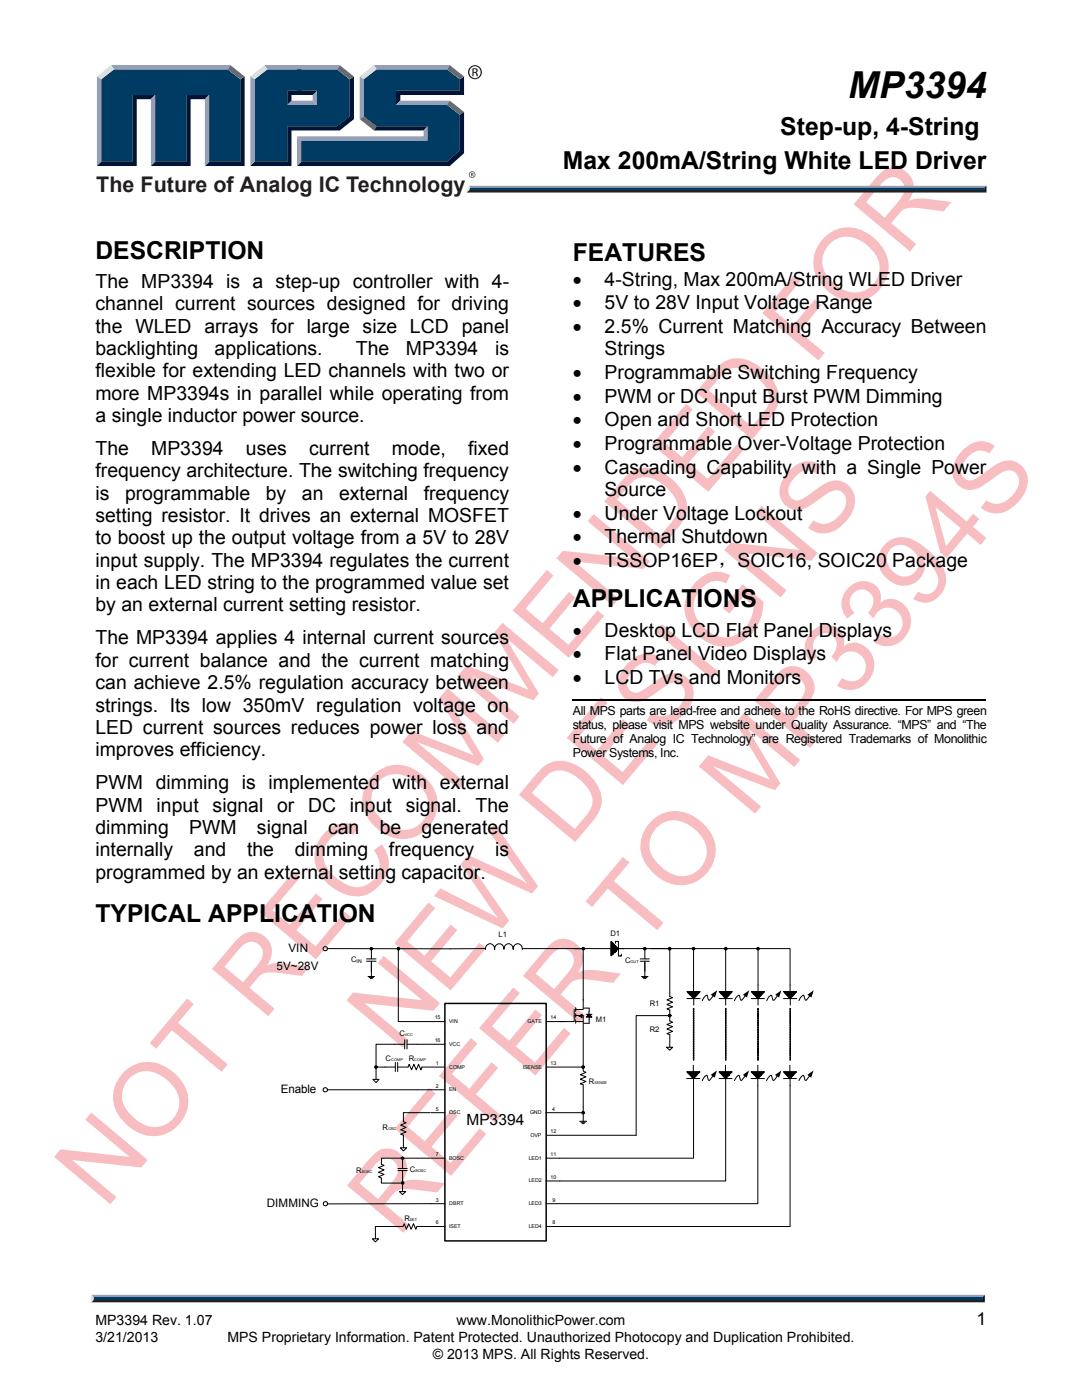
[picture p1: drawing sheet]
<svg xmlns="http://www.w3.org/2000/svg" width="216mm" height="279mm" viewBox="0 0 216 279" stroke-linecap="round" stroke-linejoin="round" font-family="sans-serif">
<g fill="#e60012">
<path d="M18.2 222.1l11.3 9.4-1.3 1.5-13.8-1.5 8.8 7.4-1.2 1.4-11.2-9.4 1.3-1.5 13.8 1.5-8.9-7.4z"/>
<path d="M37.3 199.3l1.4 1.1-3.2 3.7 9.9 8.3-1.2 1.5-9.9-8.3-3.1 3.7-1.3-1.1z"/>
<path d="M58.6 173.9l1.4 1.1-5.6 6.7 3.4 2.8 5.2-6.2 1.4 1.1-5.3 6.2 3.9 3.3 5.8-6.9 1.3 1.1-7.1 8.4-11.2-9.5z"/>
<path d="M64.9 166.1a5.6 5.6 0 0 1 6.5-1.2l-.8 1.7a4 4 0 0 0-5.7 2.4 4.8 4.8 0 0 0 1.4 5.5 7.4 7.4 0 0 0 5.4 2.5 4.4 4.4 0 0 0 2.9-7.3l1.6-1.2a6.1 6.1 0 0 1-1 8.8 6.1 6.1 0 0 1-7.5 .7 8.2 8.2 0 0 1-4.9-7.6 7.3 7.3 0 0 1 2.1-4.3z"/>
<path d="M89.3 137.4l11.2 9.4-1.2 1.4-9.4-7.9 6.7 11.2-1.2 1.3-12.2-4.7 9.5 8-1.2 1.4-11.2-9.4 1.9-2.2 12.3 4.8-6.9-11.3z"/>
<path d="M100.3 124.3l11.2 9.4-1.2 1.5-9.4-7.9 6.6 11.1-1.1 1.4-12.3-4.8 9.6 8-1.2 1.4-11.2-9.4 1.8-2.2 12.3 4.9-6.8-11.4z"/>
<path d="M109.1 113.7l1.3 1.2-5.5 6.6 3.4 2.9 5.2-6.2 1.3 1.1-5.2 6.2 3.8 3.2 5.8-6.9 1.4 1.1-7.1 8.4-11.2-9.4z"/>
<path d="M118.5 102.6l11.2 9.4-1.3 1.5-13.8-1.4 8.9 7.4-1.2 1.4-11.3-9.5 1.3-1.5 13.8 1.5-8.8-7.4z"/>
<path d="M136.9 80.6l1.3 1.1-5.5 6.7 3.4 2.8 5.2-6.2 1.3 1.1-5.2 6.2 3.9 3.3 5.7-6.9 1.4 1.1-7.1 8.4-11.2-9.5z"/>
<path d="M158.4 54.9l1.4 1.2-5.1 6 3.4 3 4.5-5.3 1.3 1.1-4.4 5.3 5.1 4.3-1.3 1.4-11.2-9.4z"/>
<path d="M76.6 190.8l11.2 9.4-1.3 1.5-13.8-1.5 8.9 7.4-1.2 1.4-11.3-9.4 1.3-1.5 13.8 1.5-8.8-7.4z"/>
<path d="M85.5 180.1l1.3 1.1-5.5 6.7 3.4 2.8 5.2-6.2 1.3 1.1-5.2 6.3 3.9 3.2 5.7-6.9 1.4 1.1-7.1 8.4-11.2-9.5z"/>
<path d="M98.7 164.4l8.7 12.5-1.2 1.4-12.2-5.5 7.6 10.9-1.3 1.6-13.7-6.5 1.3-1.5 11.5 5.9-7.5-10.7 1.5-1.8 8.5 3.8 3.3 1.8-7.7-10.4z"/>
<path d="M119.9 139.1l1.3 1.1-5.5 6.7 3.4 2.9 5.2-6.3 1.3 1.2-5.2 6.2 3.8 3.2 5.8-6.9 1.3 1.1-7 8.4-11.2-9.4z"/>
<path d="M125.6 132a4.5 4.5 0 0 1 6.2-.6l-1.1 1.5a3 3 0 0 0-4.5 .9 2.91 2.91 0 0 0-.7 3.8 1.85 1.85 0 0 0 2.7 .2l1-.7a11.7 11.7 0 0 1 4.9-2.8 4.1 4.1 0 0 1 3.8 6.2 7.6 7.6 0 0 1-5.4 4.3 4.9 4.9 0 0 1-3.5-1.1l1.1-1.5a3.6 3.6 0 0 0 5-.8 3.7 3.7 0 0 0 1.2-4.2 2.2 2.2 0 0 0-3.4-.4l-1.3 1a8.6 8.6 0 0 1-4.8 2.4 3.8 3.8 0 0 1-2.9-6l.6-1z"/>
<path d="M132.1 124.6l11.2 9.4-1.2 1.5-11.3-9.4z"/>
<path d="M139.2 115.8a5.2 5.2 0 0 1 6.5-1l-.8 1.6a4 4 0 0 0-5.5 1.6 4.9 4.9 0 0 0 .7 6.8 6.1 6.1 0 0 0 6 2.2 6.5 6.5 0 0 0 4.3-6.1l-2.1-1.7-2.8 3.3-1.3-1.1 4-4.8 4.2 3.5a8.8 8.8 0 0 1-7.3 9 8.6 8.6 0 0 1-8.5-7.7 7.8 7.8 0 0 1 2.6-5.6z"/>
<path d="M151.9 101l11.3 9.4-1.3 1.5-13.8-1.5 8.8 7.4-1.2 1.4-11.2-9.4 1.3-1.5 13.8 1.5-8.9-7.4z"/>
<path d="M157.8 93.6a4.5 4.5 0 0 1 6.2-.6l-1.1 1.5a3 3 0 0 0-4.5 .9 2.92 2.92 0 0 0-.7 3.8 1.85 1.85 0 0 0 2.7 .2l1-.7a11.7 11.7 0 0 1 4.9-2.8 4.1 4.1 0 0 1 3.8 6.2 7.6 7.6 0 0 1-5.4 4.3 4.9 4.9 0 0 1-3.5-1l1.1-1.6a3.6 3.6 0 0 0 5-.7 3.7 3.7 0 0 0 1.2-4.3 2.2 2.2 0 0 0-3.4-.3l-1.3 .9a8.6 8.6 0 0 1-4.8 2.4 3.8 3.8 0 0 1-2.9-5.8l.7-1.2z"/>
<path d="M85.6 217.1l1.3 1.1-5.6 6.7 3.5 2.9 5.2-6.3 1.3 1.2-5.2 6.2 3.8 3.2 5.8-6.9 1.3 1.1-7 8.4-11.2-9.4z"/>
<path d="M94 207.2l1.3 1.1-5.1 6.1 3.4 2.9 4.5-5.3 1.3 1.1-4.4 5.3 5.1 4.3-1.3 1.5-11.2-9.5z"/>
<path d="M102.4 197.1l1.3 1.1-5.5 6.6 3.4 2.9 5.2-6.2 1.3 1.1-5.2 6.2 3.9 3.2 5.7-6.9 1.4 1.1-7.1 8.4-11.2-9.4z"/>
<path d="M124.3 171l1.3 1.1-3.1 3.7 9.9 8.4-1.2 1.4-10-8.3-3.1 3.7-1.3-1.1z"/>
<path d="M148.4 142.2l11.3 9.5-1.2 1.4-9.4-7.9 6.6 11.2-1.1 1.3-12.3-4.8 9.6 8.1-1.2 1.4-11.3-9.4 1.9-2.3 12.3 4.9-6.8-11.4z"/>
<path d="M162 126a3.7 3.7 0 0 1 3.8-1.2 3.7 3.7 0 0 1 2.7 3l-.2 1.2a3.6 3.6 0 0 1 5.4 1.1 5 5 0 0 1-.2 5.4 5 5 0 0 1-4.9 2.1l-1.6-.7 1-1.6a2.95 2.95 0 0 0 4.3-.8 2.95 2.95 0 0 0-1.3-4.2 2.95 2.95 0 0 0-4 1.9l-1.1-1.2a2.6 2.6 0 0 0 1-2.5 2.6 2.6 0 0 0-1.7-2.1 2.6 2.6 0 0 0-2.8 1.6 2.6 2.6 0 0 0 .8 3l-1.5 1.2a4.3 4.3 0 0 1 .3-6.2z"/>
<path d="M169.3 117.3a3.7 3.7 0 0 1 3.8-1.3 3.7 3.7 0 0 1 2.7 3l-.2 1.3a3.6 3.6 0 0 1 5.4 1.1 5 5 0 0 1-.1 5.4 5 5 0 0 1-5 2.1l-1.5-.8 .9-1.5a2.95 2.95 0 0 0 4.4-.9 2.95 2.95 0 0 0-1.4-4.2 2.95 2.95 0 0 0-4 1.9l-1.1-1.1a2.6 2.6 0 0 0 1-2.5 2.6 2.6 0 0 0-1.7-2.1 2.6 2.6 0 0 0-2.8 1.5 2.6 2.6 0 0 0 .8 3.1l-1.4 1.2a4.3 4.3 0 0 1 .2-6.2z"/>
<path d="M192.3 89.7a4.5 4.5 0 0 1 6.2-.7l-1.1 1.5a3 3 0 0 0-4.5 1 2.91 2.91 0 0 0-.7 3.7 1.85 1.85 0 0 0 2.7 .2l1-.7a11.7 11.7 0 0 1 4.9-2.8 4.1 4.1 0 0 1 3.8 6.2 7.6 7.6 0 0 1-5.4 4.4 4.9 4.9 0 0 1-3.5-1.1l1.1-1.5a3.6 3.6 0 0 0 5-.8 3.7 3.7 0 0 0 1.2-4.3 2.2 2.2 0 0 0-3.4-.3l-1.3 .9a8.6 8.6 0 0 1-4.8 2.4 3.8 3.8 0 0 1-2.9-5.8l.7-1.2z"/>
<path d="M25.9 215.2a4.9 4.9 0 0 0 .4 7.5 5.8 5.8 0 0 0 6.5 1.8 5 5 0 0 0 1.1-8.5 5.9 5.9 0 0 0-6.5-1.8zM24.7 214a7 7 0 0 1 9.9 0 7 7 0 0 1 1.3 10.1 7 7 0 0 1-10.2 .7 7.1 7.1 0 0 1-2.6-8.5l.7-1.2z"/>
<path d="M48.2 188.9l-3.4 4 3.7 3.1 2.7-3.2a3.1 3.1 0 0 0 .9-3.8 2.35 2.35 0 0 0-3.9-.1zM47.3 187.5a3.9 3.9 0 0 1 5.3-.7 3.9 3.9 0 0 1 1 5.3l-.3 .6a6.1 6.1 0 0 1 3.8-.4l4.7 .6-1.5 1.9-4.8-.6a4.5 4.5 0 0 0-3.7 .5l-2 2.4 5 4.2-1.3 1.5-11.2-9.4z"/>
<path d="M75.6 155.9a4.9 4.9 0 0 0 .5 7.5 5.8 5.8 0 0 0 6.4 1.8 5 5 0 0 0 1.1-8.5 5.9 5.9 0 0 0-6.5-1.8zM74.5 154.7a7 7 0 0 1 9.8 0 7 7 0 0 1 1.4 10.2 7 7 0 0 1-10.2 .6 7.1 7.1 0 0 1-2.7-8.5l.8-1.2z"/>
<path d="M125.9 96.4l-2.8 3.3 8.6 7.2 2-2.4a4.1 4.1 0 0 0 1.1-5 9.3 9.3 0 0 0-5.4-4.2 3.6 3.6 0 0 0-3.5 1.1zM125 94.9a5.7 5.7 0 0 1 7.4-.5 8.6 8.6 0 0 1 4.7 6.9 6.8 6.8 0 0 1-1.9 4.2l-3.4 4-11.2-9.4z"/>
<path d="M144.2 74.6l-2.8 3.3 8.6 7.2 2-2.4a4.1 4.1 0 0 0 1-5 9.3 9.3 0 0 0-5.3-4.2 3.6 3.6 0 0 0-3.5 1.1zM143.3 73.1a5.7 5.7 0 0 1 7.4-.5 8.6 8.6 0 0 1 4.7 6.9 6.8 6.8 0 0 1-1.9 4.2l-3.4 4-11.2-9.4z"/>
<path d="M165.6 48.6a4.9 4.9 0 0 0 .5 7.6 5.8 5.8 0 0 0 6.4 1.8 5 5 0 0 0 1.1-8.5 5.9 5.9 0 0 0-6.5-1.9zM164.5 47.4a7 7 0 0 1 9.8 0 7 7 0 0 1 1.4 10.2 7 7 0 0 1-10.3 .7 7.1 7.1 0 0 1-2.6-8.5l.7-1.3z"/>
<path d="M176.2 36.3l-3.4 4 3.7 3.1 2.7-3.1a3.1 3.1 0 0 0 .9-3.9 2.35 2.35 0 0 0-3.9-.1zM175.3 34.9a3.9 3.9 0 0 1 5.4-.7 3.9 3.9 0 0 1 1 5.3l-.4 .6a6.1 6.1 0 0 1 3.9-.4l4.7 .6-1.6 1.9-4.7-.6a4.5 4.5 0 0 0-3.7 .6l-2.1 2.3 5 4.2-1.2 1.5-11.3-9.4z"/>
<path d="M108.9 155l-2.8 3.3 8.6 7.2 2-2.4a4.1 4.1 0 0 0 1-5.1 9.3 9.3 0 0 0-5.3-4.2 3.6 3.6 0 0 0-3.5 1.2zM108 153.5a5.7 5.7 0 0 1 7.4-.6 8.6 8.6 0 0 1 4.7 7 6.8 6.8 0 0 1-1.9 4.1l-3.4 4.1-11.3-9.5z"/>
<path d="M75.1 232.1l-3.4 4.1 3.8 3.1 2.6-3.2a3.1 3.1 0 0 0 .9-3.9 2.35 2.35 0 0 0-3.9-.1zM74.2 230.7a3.9 3.9 0 0 1 5.4-.7 3.9 3.9 0 0 1 1 5.3l-.4 .6a6.1 6.1 0 0 1 3.9-.4l4.7 .6-1.6 1.9-4.7-.6a4.5 4.5 0 0 0-3.7 .6l-2.1 2.4 5 4.1-1.2 1.5-11.2-9.4z"/>
<path d="M110.3 190.3l-3.4 4 3.7 3.1 2.7-3.2a3.1 3.1 0 0 0 .8-3.8 2.35 2.35 0 0 0-3.8-.1zM109.4 188.9a3.9 3.9 0 0 1 5.3-.8 3.9 3.9 0 0 1 1 5.4l-.3 .6a6.1 6.1 0 0 1 3.8-.4l4.7 .6-1.6 1.8-4.7-.6a4.5 4.5 0 0 0-3.7 .6l-2 2.4 5 4.2-1.3 1.5-11.2-9.5z"/>
<path d="M131.1 165.1a4.9 4.9 0 0 0 .5 7.6 5.8 5.8 0 0 0 6.4 1.8 5 5 0 0 0 1.1-8.5 5.9 5.9 0 0 0-6.5-1.9zM130 163.9a7 7 0 0 1 9.8 0 7 7 0 0 1 1.4 10.2 7 7 0 0 1-10.3 .7 7.1 7.1 0 0 1-2.6-8.6l.7-1.2z"/>
<path d="M156.3 135.6l-3.3 3.9 4 3.3 2.5-2.9a3 3 0 0 0 .8-3.7 2.5 2.5 0 0 0-4-.6zM155 134.5a4.2 4.2 0 0 1 7 .8 4.2 4.2 0 0 1-.7 5.1l-2.9 3.5 4.5 3.9-1.2 1.5-11.3-9.5z"/>
<path d="M177.9 109.4a3.3 3.3 0 0 0 1.4 5.4 2.9 2.9 0 0 0 3.7-1.3 2.9 2.9 0 0 0-1-3.8 3.1 3.1 0 0 0-4.1-.3zM176.6 108.6a5 5 0 0 1 6.7-.2 13.5 13.5 0 0 1 5.2 5.6 4.6 4.6 0 0 1-4.4 6.3l-.9-.3-1-.5 1-1.4a2.63 2.63 0 0 0 3.2-.3 2.63 2.63 0 0 0 .6-3.2 8.6 8.6 0 0 0-2.6-3.1 4.3 4.3 0 0 1-2 4.9 4.3 4.3 0 0 1-5.2-.8 4.6 4.6 0 0 1-.6-7z"/>
<path d="M186.6 101.2l2.2 7.8 2.9-3.6zM185.6 97.9l7.3 6.2 1.3-1.6 1.2 1.1-1.3 1.5 2.7 2.3-1.1 1.4-2.7-2.3-4.1 4.9-1.3-1.1-3-11.2z"/>
</g>
<path d="M93.6 37.1h.7l-.5 1.3h-.7z" fill="#dcddde"/>
<path d="M93.6 37.1h103.2l-.4 .7h-102.5z" fill="#94a0b9"/>
<path d="M93.1 38.4l.8-.6h102.5l.4 .6z" fill="#231f20"/>
<path d="M196.8 37.1v1.3l-.4-.4v-.5z" fill="#001339"/>
<path d="M93.8 37.5h102.6v.5h-102.8z" fill="#003b63"/>
<path d="M58.2 20.1h4.2l.9 .8h-6z" fill="#94a0b9"/>
<g fill="#003b63">
<path d="M20.2 15.8l2.5-2h22.7l2.6 2v16.5h-6.3v-13.3h-4.5v13.3h-6.2v-13.3h-4.6v13.3h-6.2z"/>
<path d="M50.8 15.8l2.5-2h6.8v4.3h-2.8v2.8h6v-2.8h-4v-4.3h7.9l2.6 2v7.4l-2.6 2h-9.9v7.1h-6.5z"/>
<path d="M60 28h25.2v-2.8h-10.1l-2.6-2v-7.4l2.6-2h14.1l2.5 2v2.3h-12.7v2.8h10.2l2.5 2v7.1l-2.5 2.3h-29.2z"/>
</g>
<path d="M74.6 13h15.2l-.6 .8h-14z" fill="#94a0b9"/>
<path d="M71.8 15.3l2.8-2.3 .6 .8-2.6 2z" fill="#dcddde"/>
<path d="M71.8 15.3l.8 .5v7.4l-.8 .6z" fill="#94a0b9"/>
<path d="M71.8 23.8l.8-.6 2.6 2-.6 .8z" fill="#547194"/>
<path d="M75.2 25.2h10.2l-.9 .8h-9.9z" fill="#001339"/>
<g fill="#94a0b9">
<path d="M59.3 27.2h25.2v-1.2l.9-.8v2.8h-25.3z"/>
<path d="M59.3 27.2l.8 .8v4.3l-.8 .8z"/>
</g>
<path d="M79 18.1h12.7v-2.3l.9-.5v3.7h-12.7v1.1l-.9 .8z" fill="#001339"/>
<path d="M79.9 20.1h9.9l-.6 .8h-10.2z" fill="#94a0b9"/>
<path d="M89.8 20.1l2.8 2.3-.9 .5-2.5-2z" fill="#547194"/>
<g fill="#001339">
<path d="M60.1 32.3h29.1l2.5-2.3v-7.1l.9-.5v8.2l-2.8 2.5h-30.5z"/>
<path d="M57.3 25.2h9.9l2.6-2v-7.4l.8-.5v8.5l-2.8 2.2h-9.6v7.1h-8.3l.9-.8h6.5z"/>
</g>
<path d="M67.8 13l2.8 2.3-.8 .5-2.6-2z" fill="#547194"/>
<path d="M52.8 13h15l-.6 .8h-13.9z" fill="#94a0b9"/>
<path d="M49.9 15.3l2.9-2.3 .5 .8-2.5 2z" fill="#dcddde"/>
<g fill="#94a0b9">
<path d="M49.9 15.3l.9 .5v16.5l-.9 .8z"/>
<path d="M62.4 19l.9-.9v2.8l-.9-.8z"/>
</g>
<g fill="#001339">
<path d="M57.3 18.1h6l-.9 .9h-4.2v1.1l-.9 .8z"/>
<path d="M48 15.8l.8-.5v17.8h-7.9l.8-.8h6.3z"/>
</g>
<path d="M46 13l2.8 2.3-.8 .5-2.6-2z" fill="#547194"/>
<path d="M22.2 13h23.8l-.6 .8h-22.7z" fill="#94a0b9"/>
<path d="M19.3 15.3l2.9-2.3 .5 .8-2.5 2z" fill="#dcddde"/>
<path d="M19.3 15.3l.9 .5v16.5l-.9 .8z" fill="#94a0b9"/>
<path d="M26.4 19h4.6l-.9 .8h-2.8v13.3h-8l.9-.8h6.2z" fill="#001339"/>
<path d="M31 19v13.3l-.9 .8v-13.3z" fill="#94a0b9"/>
<path d="M37.2 19h4.5l-.8 .8h-2.9v13.3h-7.9l.9-.8h6.2z" fill="#001339"/>
<path d="M41.7 19v13.3l-.8 .8v-13.3z" fill="#94a0b9"/>
<path d="M89.8 13l2.8 2.3-.9 .5-2.5-2z" fill="#547194"/>
<g fill="#231f20">
<path d="M18.7 259.2h177.4l.4 .7h-178.3z"/>
<path d="M93.4 14.4a1.4 1.4 0 0 1 2.8 0 1.4 1.4 0 0 1-2.8 0zM93.6 14.4a1.16 1.16 0 0 0 2.3 0 1.16 1.16 0 0 0-2.3 0zM94.3 13.7a.78 .78 0 0 1 1 .4l-.3 .4 .2 .1 .2 .6h-.3l-.1-.5-.3-.1h-.2v.6h-.2zM94.5 13.8v.6l.5-.2-.1-.3z"/>
<path d="M93.6 34.8a.65 .65 0 0 1 1.3 0 .65 .65 0 0 1-1.3 0zM93.7 34.8a.55 .55 0 0 0 1.1 0 .55 .55 0 0 0-1.1 0zM94 34.5l.5 .1-.2 .3 .2 .3-.3-.3-.2 .3zM94.1 34.6v.2h.2v-.2z"/>
</g>
<path d="M18.3 258.4h178.2l-.4 .8h-177.4z" fill="#94a0b9"/>
<path d="M196.5 258.4v1.5l-.4-.4v-.6z" fill="#001339"/>
<path d="M18.7 258.9h177.4v.6h-177.4z" fill="#003b63"/>
<path d="M18.2 258.4l.5 .5v.5l-.5 .5z" fill="#dcddde"/>
<path d="M114.3 139.7h82.4" fill="none" stroke="#000" stroke-width=".34"/>
<g fill="none" stroke="#000" stroke-width=".2">
<path d="M65.3 189.3l24.6 .1M73.2 191.8h1.8M73.2 191.4h1.8M73.4 194.9h1.3M73.6 195.1h.9M73.9 195.3h.4M74.1 189.3v2.1M74.1 191.8v3.1M79.5 189.3v14.6M114.5 189.3h1.9v10.3M120.8 189.3h-16.6v.1a.93 .93 0 0 0-.9-1.1 .93 .93 0 0 0-.9 1.1 .94 .94 0 0 0-.9-1 .94 .94 0 0 0-1 1 .93 .93 0 0 0-.9-1 .93 .93 0 0 0-.9 1 .93 .93 0 0 0-.9-1.1 .93 .93 0 0 0-.9 1.1v-.1M129.9 189.3h3.7v9.6l.6 .2-1.1 .4 1.1 .5-1.1 .5 1.1 .4-1.1 .4 .5 .3"/>
<path d="M65.4 217.5h20.6M133.6 203.8l.6 .2-1.1 .5 1.1 .4-1.1 .5 1.1 .4-1.1 .5 .5 .2M76.1 231.1h9.8M80.5 222.1h5.4M86 222.1h2.8M108.9 231.1h2.8M108.9 235.7h2.8M109.2 226.6h17.7M115.7 223.8h1.4M115.9 224h.9M116.1 224.2h.5M116.4 221v2.8"/>
<path d="M74.9 244.8h5.5M86 240.2l-20.6 .1"/>
<circle cx="64.9" cy="189.3" r=".42"/>
</g>
<path d="M88.8 200.3h20.2v47.3h-20.2z" fill="none" stroke="#000" stroke-width=".3"/>
<path d="M133 209h1.2l-.6 .6z" fill="#fff"/>
<path d="M133 209h1.2l-.6 .6zM133.4 202.7h-6.5v23.9M133.6 201.6v2.2M133.6 206.5v2.5M80.4 244.8l.3-.6 .4 1.1 .5-1.1 .4 1.1 .5-1.1 .5 1.1 .2-.5" fill="none" stroke="#000" stroke-width=".2"/>
<path d="M74.3 247.2h1.2l-.6 .7z" fill="#fff"/>
<g fill="none" stroke="#000" stroke-width=".2">
<path d="M73.9 189.2l.2-.1a.24 .24 0 0 1 .3 .2 .24 .24 0 0 1-.2 .3l-.3-.2zM116.2 189.1h.1a.25 .25 0 0 1 .3 .2 .25 .25 0 0 1-.1 .3l-.3-.1zM122.7 189.3h15.7v8.6M137.1 199.3h2.6M137.3 197.9h2.3v.2h-2.3zM137.3 198.1h2.2v.1h-2.2zM137.3 198h2.3M137.3 198.1h2.2M137.5 198.2h1.8v.1h-1.8zM137.5 198.3h1.7v.1h-1.7zM137.7 198.4h1.4v.2h-1.4zM137.9 198.6h1v.2h-1z"/>
<path d="M138 198.8h.7v.1h-.7zM138.1 189.2l.1-.1a.28 .28 0 0 1 .3 0 .28 .28 0 0 1 .1 .3l-.3 .2zM138.2 198.9h.4v.3h-.4zM138.4 189.3h6.4v8.6M138.4 199.3l-1.3-1.4h2.6l-1.3 1.4M138.4 199.3v1.3M142.3 198.7l-.6 .8-.3 .1-.3-1h-.1l-.6 .6-.3 .5M143.5 199.3h2.6M143.7 197.9h2.3v.2h-2.3zM143.7 198.1h2.2v.1h-2.2zM143.7 198h2.3M143.7 198.1h2.2"/>
<path d="M143.9 198.2h1.8v.1h-1.8zM144 198.3h1.6v.1h-1.6zM144.1 198.4h1.4v.2h-1.4zM144.3 198.6h1.1v.2h-1.1zM144.4 198.8h.8v.1h-.8zM144.6 198.9h.4v.3h-.4zM144.8 189.3h6.5v8.6M144.8 199.3l1.3-1.4h-2.6l1.3 1.4v1.3M148.7 198.7l-.6 .8-.3 .1-.4-1-.6 .6-.3 .5M149.9 199.3h2.6M150.1 197.9h2.4v.2h-2.4zM150.1 198.1h2.2v.1h-2.2z"/>
<path d="M150.1 198h2.4M150.1 198.1h2.2M150.3 198.2h1.8v.1h-1.8zM150.4 198.3h1.7v.1h-1.7zM150.6 198.4h1.4v.2h-1.4zM150.7 198.6h1.1v.2h-1.1zM150.9 198.8h.7v.1h-.7zM151 198.9h.4v.3h-.4zM151.1 189.1a.28 .28 0 0 1 .3 0 .28 .28 0 0 1 .1 .3l-.4 .1zM151.3 199.3l1.2-1.4h-2.6l1.4 1.4v1.3M151.3 189.3h6.3v8.6M155.2 198.7l-.8 .9h-.1l-.3-.9-.2-.1-.4 .4-.4 .7"/>
<path d="M156.3 199.3h2.7M156.5 197.9h2.4v.2h-2.4zM156.5 198.1h2.2v.1h-2.2zM156.5 198h2.4M156.5 198.1h2.2M156.7 198.2h1.9v.1h-1.9zM156.8 198.3h1.7v.1h-1.7zM157 198.4h1.4v.2h-1.4zM157.2 198.6h1v.2h-1zM157.3 198.8h.7v.1h-.7zM157.5 198.9h.3v.3h-.3zM157.6 199.3l-1.3-1.4h2.7l-1.4 1.4"/>
<path d="M157.7 199.3v1.3M161.6 198.7l-.6 .8-.3 .1-.3-1h-.1l-.6 .6-.3 .5M116.1 212.8l.4-.1 .1 .3a.28 .28 0 0 1-.2 .2 .28 .28 0 0 1-.3-.2zM133.4 202.5h.4v.4h-.4zM137 215.2h2.7M137.2 213.9h2.4v.2h-2.4zM137.2 214.1h2.2zM137.2 214h2.4M137.2 214.1h2.2M137.5 214.2l1.8 .1zM137.5 214.3h1.7v.1h-1.7zM137.7 214.4h1.4v.2h-1.4z"/>
<path d="M137.9 214.6h1v.2h-1zM138 214.8h.7v.1h-.7zM138.2 214.9h.4v.3h-.4zM138.3 215.2l-1.3-1.3h2.7l-1.4 1.4M138.3 212.6v1.3M138.4 215.3v15.8h-26.7M142.3 214.7l-.7 .9a.63 .63 0 0 1-.5-.8v-.2l-.4 .2-.6 .9M143.5 215.2h2.6M143.7 213.9h2.3v.2h-2.3zM143.7 214.1h2.2zM143.7 214h2.3M143.7 214.1h2.2"/>
<path d="M143.9 214.2l1.8 .1zM144 214.3h1.6v.1h-1.6zM144.1 214.4h1.4v.2h-1.4zM144.3 214.6h1v.2h-1zM144.4 214.8h.7v.1h-.7zM144.6 214.9h.4v.3h-.4zM144.8 215.2l-1.3-1.3h2.6l-1.3 1.4M144.8 212.6v1.3M144.8 216.6v19.1h-33.1M144.8 215.3v1.3M148.7 214.7l-.9 .9-.2-.9-.3-.1-.4 .4-.4 .7M149.9 215.2h2.6"/>
<path d="M150.1 213.9h2.3v.2h-2.3zM150.1 214.1h2.2zM150.1 214h2.3M150.1 214.1h2.2M150.3 214.2l1.8 .1zM150.3 214.3h1.8v.1h-1.8zM150.5 214.4h1.4v.2h-1.4zM150.7 214.6h1.1v.2h-1.1zM150.8 214.8h.8v.1h-.8zM151 214.9h.4v.3h-.4zM151.2 215.2l-1.3-1.3h2.6l-1.3 1.4v24.9h-39.4M151.2 212.6v1.3"/>
<path d="M155.1 214.7l-.7 .9-.2-.1-.2-.8a.36 .36 0 0 0-.4 0 .36 .36 0 0 0-.2 .3l-.4 .7M156.3 215.2h2.6M156.5 213.9h2.4v.2h-2.4zM156.5 214.1h2.2zM156.5 214h2.4M156.5 214.1h2.2M156.7 214.2l1.8 .1zM156.8 214.3h1.7v.1h-1.7zM157 214.4h1.4v.2h-1.4zM157.1 214.6h1.1v.2h-1.1zM157.3 214.8h.7v.1h-.7zM157.4 214.9h.4v.3h-.4z"/>
<path d="M157.6 215.2l-1.3-1.3h2.6l-1.3 1.4M157.6 212.6v1.3M157.6 215.3v29.5h-45.8M161.6 214.7l-.7 .9a.5 .5 0 0 1-.4-.7l-.1-.2-.2-.1-.4 .4-.4 .7M79.4 233.6h1.9M79.4 233.2h1.9M80.3 231.1v2.1M80.3 233.6v2.1M74.3 247.2h1.2l-.6 .7zM74.9 244.8v2.4"/>
<circle cx="79.5" cy="189.3" r=".27"/>
<circle cx="133.6" cy="189.3" r=".28"/>
<circle cx="144.8" cy="189.3" r=".27"/>
<circle cx="64.9" cy="217.5" r=".42"/>
</g>
<g fill="#000">
<path d="M141.8 198.5l1.3-.9-.5 1.5zM148.2 198.5l1.3-.9-.5 1.5zM154.7 198.5l1.2-.9-.5 1.5zM161.1 198.5l1.3-.9-.5 1.5zM141.8 214.5l1.3-.9-.5 1.5zM148.2 214.5l1.3-.9-.5 1.5zM154.6 214.5l1.3-.9-.5 1.5zM161.1 214.5l1.2-.9-.4 1.5z"/>
<path d="M73.9 189.2l.2-.1a.24 .24 0 0 1 .3 .2 .24 .24 0 0 1-.2 .3l-.3-.2z" fill-rule="evenodd"/>
<path d="M116.2 189.1h.1a.25 .25 0 0 1 .3 .2 .25 .25 0 0 1-.1 .3l-.3-.1z" fill-rule="evenodd"/>
<path d="M138.1 189.2l.1-.1a.28 .28 0 0 1 .3 0 .28 .28 0 0 1 .1 .3l-.3 .2z" fill-rule="evenodd"/>
<path d="M151.1 189.1a.28 .28 0 0 1 .3 0 .28 .28 0 0 1 .1 .3l-.4 .1z" fill-rule="evenodd"/>
<path d="M116.1 212.8l.4-.1 .1 .3a.28 .28 0 0 1-.2 .2 .28 .28 0 0 1-.3-.2z" fill-rule="evenodd"/>
<path d="M133.4 202.5h.4v.4h-.4z" fill-rule="evenodd"/>
<circle cx="79.5" cy="189.3" r=".27"/>
<circle cx="133.6" cy="189.3" r=".28"/>
<circle cx="144.8" cy="189.3" r=".27"/>
</g>
<g fill="#000">
<path d="M137.5 198.2h1.8v.1h-1.8zM137.5 198.3h1.7v.1h-1.7zM137.7 198.4h1.4v.2h-1.4zM137.9 198.6h1v.2h-1zM138 198.8h.7v.1h-.7zM138.2 198.9h.4v.3h-.4zM143.9 198.2h1.8v.1h-1.8zM144 198.3h1.6v.1h-1.6zM144.1 198.4h1.4v.2h-1.4zM144.3 198.6h1.1v.2h-1.1zM144.4 198.8h.8v.1h-.8zM144.6 198.9h.4v.3h-.4z"/>
<path d="M150.3 198.2h1.8v.1h-1.8zM150.4 198.3h1.7v.1h-1.7zM150.6 198.4h1.4v.2h-1.4zM150.7 198.6h1.1v.2h-1.1zM150.9 198.8h.7v.1h-.7zM151 198.9h.4v.3h-.4zM156.7 198.2h1.9v.1h-1.9zM156.8 198.3h1.7v.1h-1.7zM157 198.4h1.4v.2h-1.4zM157.2 198.6h1v.2h-1zM157.3 198.8h.7v.1h-.7zM157.5 198.9h.3v.3h-.3z"/>
<path d="M137.5 214.2l1.8 .1zM137.5 214.3h1.7v.1h-1.7zM137.7 214.4h1.4v.2h-1.4zM137.9 214.6h1v.2h-1zM138 214.8h.7v.1h-.7zM138.2 214.9h.4v.3h-.4zM143.9 214.2l1.8 .1zM144 214.3h1.6v.1h-1.6zM144.1 214.4h1.4v.2h-1.4zM144.3 214.6h1v.2h-1zM144.4 214.8h.7v.1h-.7zM144.6 214.9h.4v.3h-.4z"/>
<path d="M150.3 214.2l1.8 .1zM150.3 214.3h1.8v.1h-1.8zM150.5 214.4h1.4v.2h-1.4zM150.7 214.6h1.1v.2h-1.1zM150.8 214.8h.8v.1h-.8zM151 214.9h.4v.3h-.4zM156.7 214.2l1.8 .1zM156.8 214.3h1.7v.1h-1.7zM157 214.4h1.4v.2h-1.4zM157.1 214.6h1.1v.2h-1.1zM157.3 214.8h.7v.1h-.7zM157.4 214.9h.4v.3h-.4z"/>
</g>
<g fill="#000" stroke="#000" stroke-width=".2">
<path d="M138.3 201.3h.2l-.1 .2zM138.3 201.7h.2l-.1 .3zM138.3 202.2h.2l-.1 .3zM138.3 202.6h.2l-.1 .3zM138.3 203.1h.2l-.1 .3zM138.3 203.6h.2l-.1 .3zM138.4 204l.1 .3h-.2zM138.3 204.5h.2v.3h-.2zM138.3 205h.2v.2h-.2zM138.3 205.4h.2v.3h-.2zM138.3 205.9h.2v.3h-.2zM138.3 206.3h.2v.3h-.2zM138.3 206.8h.2v.3h-.2zM138.3 207.3h.2l-.1 .3zM138.3 207.7h.2l-.1 .3zM138.3 208.2h.2l-.1 .3zM138.3 208.7h.2l-.1 .3zM138.4 209.1v.3zM138.4 209.6v.3zM138.4 210v.4zM138.3 210.5h.2v.3h-.2zM138.3 211h.2v.2h-.2zM138.3 211.5l.2 .1z"/>
<path d="M144.8 201.3h.1l-.1 .2zM144.8 201.7h.1l-.1 .3zM144.8 202.2h.1l-.1 .3zM144.8 202.6h.1l-.1 .3zM144.8 203.1h.1l-.1 .3zM144.8 203.6h.1l-.1 .3zM144.8 204l.1 .3h-.1zM144.8 204.5h.1v.3h-.1zM144.8 205h.1v.2h-.1zM144.8 205.4h.1v.3h-.1zM144.8 205.9h.1v.3h-.1zM144.8 206.3h.1v.3h-.1zM144.8 206.8h.1v.3h-.1zM144.8 207.3h.1l-.1 .3zM144.8 207.7h.1l-.1 .3zM144.8 208.2h.1l-.1 .3zM144.8 208.7h.1l-.1 .3zM144.8 209.1v.3zM144.8 209.6v.3zM144.8 210v.4zM144.8 210.5h.1v.3h-.1zM144.8 211h.1v.2h-.1zM144.8 211.5l.1 .1z"/>
<path d="M151.2 201.3h.1v.2h-.1zM151.2 201.7l.1 .1v.2h-.1zM151.3 202.1v.3l-.1 .1zM151.2 202.6h.1v.3zM151.2 203.1h.1v.3zM151.2 203.6h.1v.3zM151.2 204h.1v.3h-.1zM151.2 204.5h.1v.3zM151.2 205h.1v.2zM151.2 205.4h.1v.3zM151.2 205.9h.1v.3zM151.2 206.4h.1v.2zM151.2 206.8h.1v.3zM151.2 207.3h.1v.3l-.1-.1zM151.2 207.7l.1 .1v.2h-.1zM151.2 208.2h.1v.3l-.1-.1zM151.2 208.7h.1v.3l-.1-.1zM151.2 209.1h.1v.3h-.1zM151.2 209.6h.1v.3zM151.2 210l.1 .1v.3zM151.2 210.5h.1v.3zM151.2 211h.1v.2zM151.2 211.5h.1z"/>
<path d="M157.6 201.3h.1v.2zM157.6 201.7h.1v.3zM157.6 202.2h.1v.3zM157.6 202.6h.1l-.1 .3zM157.6 203.1h.1l-.1 .3zM157.6 203.6h.1l-.1 .3zM157.6 204l.1 .3h-.1zM157.6 204.5h.1v.3h-.1zM157.6 205h.1v.2h-.1zM157.6 205.4h.1v.3h-.1zM157.6 205.9h.1v.3h-.1zM157.6 206.3h.1v.3h-.1zM157.6 206.8h.1v.3h-.1zM157.6 207.3h.1v.3zM157.6 207.7h.1v.3zM157.6 208.2h.1v.3zM157.6 208.7h.1v.3zM157.6 209.1l.1 .3zM157.6 209.6v.3zM157.6 210v.4zM157.6 210.5h.1v.3h-.1zM157.6 211h.1v.2h-.1zM157.6 211.5l.1 .1z"/>
</g>
<path d="M79.7 237.8h1.3l-.7 .6z" fill="#fff"/>
<g fill="none" stroke="#000" stroke-width=".2">
<path d="M116.4 199.5v2h-1.5M120.8 189.3h1.1M121.9 188h.2v2.6h-.2zM122.1 188.2h.2v2.3h-.2zM122.2 188.2v2.3M122.2 188.3h.2v2.1h-.2zM122.3 188.4h.2v1.9h-.2zM122.3 188.3v2.1M122.4 188.6h.2v1.5h-.2zM122.6 188.8h.2v1.3h-.2zM122.7 188.8h.2v1h-.2zM122.7 189h.3v.8h-.3z"/>
<path d="M122.8 188.3v-.4h.6v2.9h.6M123 189.1h.2v.4h-.2zM123.4 189.3l-1.5-1.4v2.9l1.5-1.5h1.1M124 190.4v.4h-.3M76.9 213h2M78.9 212v1.8M79.4 212v1.8M79.4 213h2M114.6 201.5v2.4h-3.1M114.9 203.9h1.5v2M114.9 201.1v.7M114.9 202.3v.7"/>
<path d="M114.9 203.5v.7M115.5 202.8l.6-.4v.7zM116.1 202.6h-1.2h1.5v1.3M116.4 213.8l.5 .2-1.1 .5 1.1 .4-1.1 .5 1.1 .4-1.1 .5 .6 .2M116.4 206v7.7M116.5 201.2h1.1v.7M117 202.4h1.1M117.2 202.4h.7v.5h-.7zM117.5 201.9v.5M117.6 202.4l-.6 .6h1.1l-.5-.6M117.6 203v1.2h-1.1M117.9 202.9h.1"/>
<path d="M79.7 237.8h1.3l-.7 .6zM80.3 235.3v2.5M80.5 222.1v1.8l.5 .2-1.1 .4 1.1 .5-1.1 .5 1.1 .4-1.1 .5 .6 .2"/>
<circle cx="64.9" cy="240.2" r=".43"/>
</g>
<path d="M122 188v2.6" fill="none" stroke="#000" stroke-width=".21"/>
<path d="M122.3 188.4h.2v1.9h-.2zM122.4 188.6h.2v1.5h-.2zM122.6 188.8h.2v1.3h-.2zM122.7 188.8h.2v1h-.2zM122.7 189h.3v.8h-.3zM123 189.1h.2v.4h-.2zM117.2 202.4h.7v.5h-.7z" fill="#000"/>
<path d="M115.5 202.8l.6-.4v.7z" fill="#000"/>
<path d="M74.4 215.4h1.2l-.6 .6z" fill="#fff"/>
<g fill="none" stroke="#000" stroke-width=".2">
<path d="M127.7 191.8h1.9M127.7 191.4h1.9M128 194.9h1.3M128.2 195.1h.9M128.4 195.3h.5M128.7 189.3v2.1M128.7 191.8v3.1M74.4 215.4h1.2l-.6 .6zM74.8 212.8l.3-.1 .1 .2a.25 .25 0 0 1-.2 .3 .25 .25 0 0 1-.2-.4zM75 213v2.4M79.5 203.9h9.3M80.8 207.5v1.8"/>
<path d="M80.8 208.4h-5.8v4.6h1.9M81.2 208.4h7.6M81.2 207.5v1.8M81.4 213l.2-.6 .5 1.1 .5-1.1 .5 1.1 .4-1.1 .5 1.1 .2-.5h4.6M86 217.5h2.8M109 213h7.4M86 231.1h2.8M83.2 244.8h5.6M86 240.2h2.8M108.9 240.2h2.8M109.1 244.8h2.7"/>
<circle cx="128.7" cy="189.3" r=".27"/>
</g>
<g fill="#000">
<path d="M74.8 212.8l.3-.1 .1 .2a.25 .25 0 0 1-.2 .3 .25 .25 0 0 1-.2-.4z" fill-rule="evenodd"/>
<circle cx="128.7" cy="189.3" r=".27"/>
</g>
<path d="M79.9 229.1h1.2l-.6 .6z" fill="#fff"/>
<path d="M96.9 189.3l-7 .1M109 203.9h3.6M116.4 216.5v4.5M76.1 231.1v1.3l.5 .2-1.1 .4 1.1 .5-1.1 .5 1.1 .4-1.1 .4 .6 .3v1h4.2M79.9 229.1h1.2l-.6 .6zM80.1 231.1a.24 .24 0 0 1 .3-.2 .24 .24 0 0 1 .1 .3 .24 .24 0 0 1-.3 .1zM80.2 235.9h.3v.4l-.3-.1zM80.5 226.6v2.5M108.9 222.1h7.5M116.3 221.8l.3 .2-.1 .3-.4-.2z" fill="none" stroke="#000" stroke-width=".2"/>
<g fill="#000">
<path d="M80.1 231.1a.24 .24 0 0 1 .3-.2 .24 .24 0 0 1 .1 .3 .24 .24 0 0 1-.3 .1z" fill-rule="evenodd"/>
<path d="M80.2 235.9h.3v.4l-.3-.1z" fill-rule="evenodd"/>
<path d="M116.3 221.8l.3 .2-.1 .3-.4-.2z" fill-rule="evenodd"/>
</g>
<text font-size="7.4" x="169.2" y="19.6">MP3394</text>
<g font-size="4.9">
<text x="155.7" y="26.9">Step-up, 4-String</text>
<text x="112.3" y="33.6">Max 200mA/String White LED Driver</text>
<text x="19" y="51.7">DESCRIPTION</text>
<text x="114.3" y="52.1">FEATURES</text>
<text x="114.3" y="121.1">APPLICATIONS</text>
<text x="19" y="184">TYPICAL APPLICATION</text>
</g>
<text font-size="4.3" fill="#231f20" x="19.2" y="38.4">The Future of Analog IC Technology</text>
<g font-size="3.9">
<text x="19" y="57.4">The MP3394 is a step-up controller with 4-</text>
<text x="114.3" y="57">•</text>
<text x="120.7" y="57">4-String, Max 200mA/String WLED Driver</text>
<text x="19" y="61.9">channel current sources designed for driving</text>
<text x="114.3" y="61.7">•</text>
<text x="120.7" y="61.7">5V to 28V Input Voltage Range</text>
<text x="19" y="66.4">the WLED arrays for large size LCD panel</text>
<text x="19" y="70.8">backlighting</text>
<text x="42.8" y="70.8">applications.</text>
<text x="71" y="70.8">The</text>
<text x="81" y="70.8">MP3394</text>
<text x="98.8" y="70.8">is</text>
<text x="114.3" y="66.5">•</text>
<text x="120.6" y="66.5">2.5% Current Matching Accuracy Between</text>
<text x="120.6" y="70.9">Strings</text>
<text x="19" y="75.3">flexible for extending LED channels with two or</text>
<text x="114.3" y="75.7">•</text>
<text x="120.7" y="75.7">Programmable Switching Frequency</text>
<text x="19" y="79.8">more MP3394s in parallel while operating from</text>
<text x="114.3" y="80.4">•</text>
<text x="120.7" y="80.4">PWM or DC Input Burst PWM Dimming</text>
<text x="19" y="84.2">a single inductor power source.</text>
<text x="114.3" y="85.1">•</text>
<text x="114.3" y="89.8">•</text>
<text x="120.7" y="85.1">Open and Short LED Protection</text>
<text x="120.7" y="89.8">Programmable Over-Voltage Protection</text>
<text x="19" y="90.8">The</text>
<text x="19" y="95.3">frequency architecture. The switching frequency</text>
<text x="30.2" y="90.8">MP3394</text>
<text x="49.1" y="90.8">uses</text>
<text x="61.7" y="90.8">current</text>
<text x="78.2" y="90.8">mode,</text>
<text x="93.4" y="90.8">fixed</text>
<text x="114.3" y="94.6">•</text>
<text x="120.7" y="94.6">Cascading Capability with a Single Power</text>
<text x="19" y="99.7">is</text>
<text x="24.9" y="99.7">programmable</text>
<text x="53" y="99.7">by</text>
<text x="60.3" y="99.7">an</text>
<text x="67.7" y="99.7">external</text>
<text x="84.6" y="99.7">frequency</text>
<text x="120.6" y="99">Source</text>
<text x="19" y="104.2">setting resistor. It drives an external MOSFET</text>
<text x="114.3" y="103.7">•</text>
<text x="120.7" y="103.7">Under Voltage Lockout</text>
<text x="19" y="108.6">to boost up the output voltage from a 5V to 28V</text>
<text x="19" y="113.1">input supply. The MP3394 regulates the current</text>
<text x="114.3" y="108.5">•</text>
<text x="114.3" y="113.2">•</text>
<text x="120.7" y="108.5">Thermal Shutdown</text>
<text x="120.7" y="113.2">TSSOP16EP，SOIC16, SOIC20 Package</text>
<text x="19" y="117.6">in each LED string to the programmed value set</text>
<text x="19" y="122">by an external current setting resistor.</text>
<text x="19" y="128.6">The MP3394 applies 4 internal current sources</text>
<text x="114.3" y="127.1">•</text>
<text x="114.3" y="131.8">•</text>
<text x="120.7" y="127.1">Desktop LCD Flat Panel Displays</text>
<text x="120.7" y="131.8">Flat Panel Video Displays</text>
<text x="19" y="133.1">for current balance and the current matching</text>
<text x="19" y="137.5">can achieve 2.5% regulation accuracy between</text>
<text x="114.3" y="136.5">•</text>
<text x="120.7" y="136.5">LCD TVs and Monitors</text>
<text x="19" y="142">strings. Its low 350mV regulation voltage on</text>
<text x="19" y="146.5">LED current sources reduces power loss and</text>
<text x="19" y="150.9">improves efficiency.</text>
<text x="19" y="157.5">PWM dimming is implemented with external</text>
<text x="19" y="162">PWM</text>
<text x="31.3" y="162">input</text>
<text x="42.4" y="162">signal</text>
<text x="55.3" y="162">or DC</text>
<text x="69.8" y="162">input</text>
<text x="81" y="162">signal.</text>
<text x="94.9" y="162">The</text>
<text x="19" y="166.4">dimming</text>
<text x="37.8" y="166.4">PWM</text>
<text x="51.3" y="166.4">signal</text>
<text x="65.5" y="166.4">can</text>
<text x="75.8" y="166.4">be</text>
<text x="84.1" y="166.4">generated</text>
<text x="19" y="170.9">internally</text>
<text x="38.7" y="170.9">and</text>
<text x="49.3" y="170.9">the</text>
<text x="58.8" y="170.9">dimming</text>
<text x="77.6" y="170.9">frequency</text>
<text x="98.8" y="170.9">is</text>
<text x="19" y="175.3">programmed by an external setting capacitor.</text>
</g>
<text font-size="3.5" x="194.9" y="264.5">1</text>
<text font-size="3.1" x="93.1" y="224.5">MP3394</text>
<g font-size="2.8">
<text x="19" y="267.9">3/21/2013</text>
<text x="19" y="264.5">MP3394 Rev. 1.07</text>
<text x="45.4" y="267.9">MPS Proprietary Information. Patent Protected. Unauthorized Photocopy and Duplication Prohibited.</text>
<text x="91.1" y="264.5">www.MonolithicPower.com</text>
<text x="86.4" y="271.1">© 2013 MPS. All Rights Reserved.</text>
</g>
<g font-size="2.5">
<text x="114.3" y="142.6">All MPS parts are lead-free and adhere to the RoHS directive. For MPS green</text>
<text x="114.3" y="145.5">status, please visit MPS website under Quality Assurance. “MPS” and “The</text>
<text x="114.3" y="148.3">Future of Analog IC Technology” are Registered Trademarks of Monolithic</text>
<text x="114.3" y="151.2">Power Systems, Inc.</text>
</g>
<g font-size="2.3">
<text x="57.6" y="190">VIN</text>
<text x="55.2" y="193.7">5V~28V</text>
<text x="56" y="218.2">Enable</text>
<text x="53.3" y="240.9">DIMMING</text>
</g>
<g font-size="1.5">
<text x="99.5" y="187">L1</text>
<text x="121.8" y="186.7">D1</text>
<text x="70.1" y="192.1">C</text>
<text x="124.7" y="192.2">C</text>
<text x="129.7" y="200.7">R1</text>
<text x="79.7" y="206.7">C</text>
<text x="118.9" y="204">M1</text>
<text x="129.7" y="205.9">R2</text>
<text x="76.9" y="211.7">C</text>
<text x="81.6" y="211.7">R</text>
<text x="117.5" y="216.4">R</text>
<text x="76.3" y="225.6">R</text>
<text x="81.8" y="234">C</text>
<text x="71.1" y="234">R</text>
<text x="80.7" y="243.6">R</text>
</g>
<g font-size="1.1">
<text x="71.2" y="192.1">IN</text>
<text x="86.7" y="203.5">15</text>
<text x="109.9" y="203.5">14</text>
<text x="86.7" y="208">16</text>
<text x="89.6" y="204.1">VIN</text>
<text x="89.6" y="208.7">VCC</text>
<text x="105.3" y="204.1">GATE</text>
<text x="87" y="212.5">1</text>
<text x="89.6" y="213.3">COMP</text>
<text x="104.3" y="213.3">ISENSE</text>
<text x="109.9" y="212.5">13</text>
<text x="87" y="221.6">5</text>
<text x="87" y="217.1">2</text>
<text x="89.6" y="217.8">EN</text>
<text x="110.2" y="221.6">4</text>
<text x="89.6" y="222.3">OSC</text>
<text x="105.8" y="222.3">GND</text>
<text x="105.9" y="226.9">OVP</text>
<text x="109.9" y="226.1">12</text>
<text x="87" y="230.7">7</text>
<text x="89.6" y="231.5">BOSC</text>
<text x="105.5" y="231.5">LED1</text>
<text x="109.9" y="230.7">11</text>
<text x="87" y="239.8">3</text>
<text x="105.5" y="236">LED2</text>
<text x="109.9" y="235.3">10</text>
<text x="110.3" y="239.8">9</text>
<text x="87" y="244.3">6</text>
<text x="89.6" y="245.1">ISET</text>
<text x="89.6" y="240.5">DBRT</text>
<text x="105.5" y="240.5">LED3</text>
<text x="105.5" y="245.1">LED4</text>
<text x="110.3" y="244.3">8</text>
</g>
<g font-size=".8">
<text x="125.8" y="192.2">OUT</text>
<text x="80.8" y="206.7">VCC</text>
<text x="78.1" y="211.7">COMP</text>
<text x="82.6" y="211.7">COMP</text>
<text x="118.6" y="216.4">SENSE</text>
<text x="77.5" y="225.6">OSC</text>
<text x="82.9" y="234">BOSC</text>
<text x="72.2" y="234">BOSC</text>
<text x="81.8" y="243.6">SET</text>
</g>
</svg>
